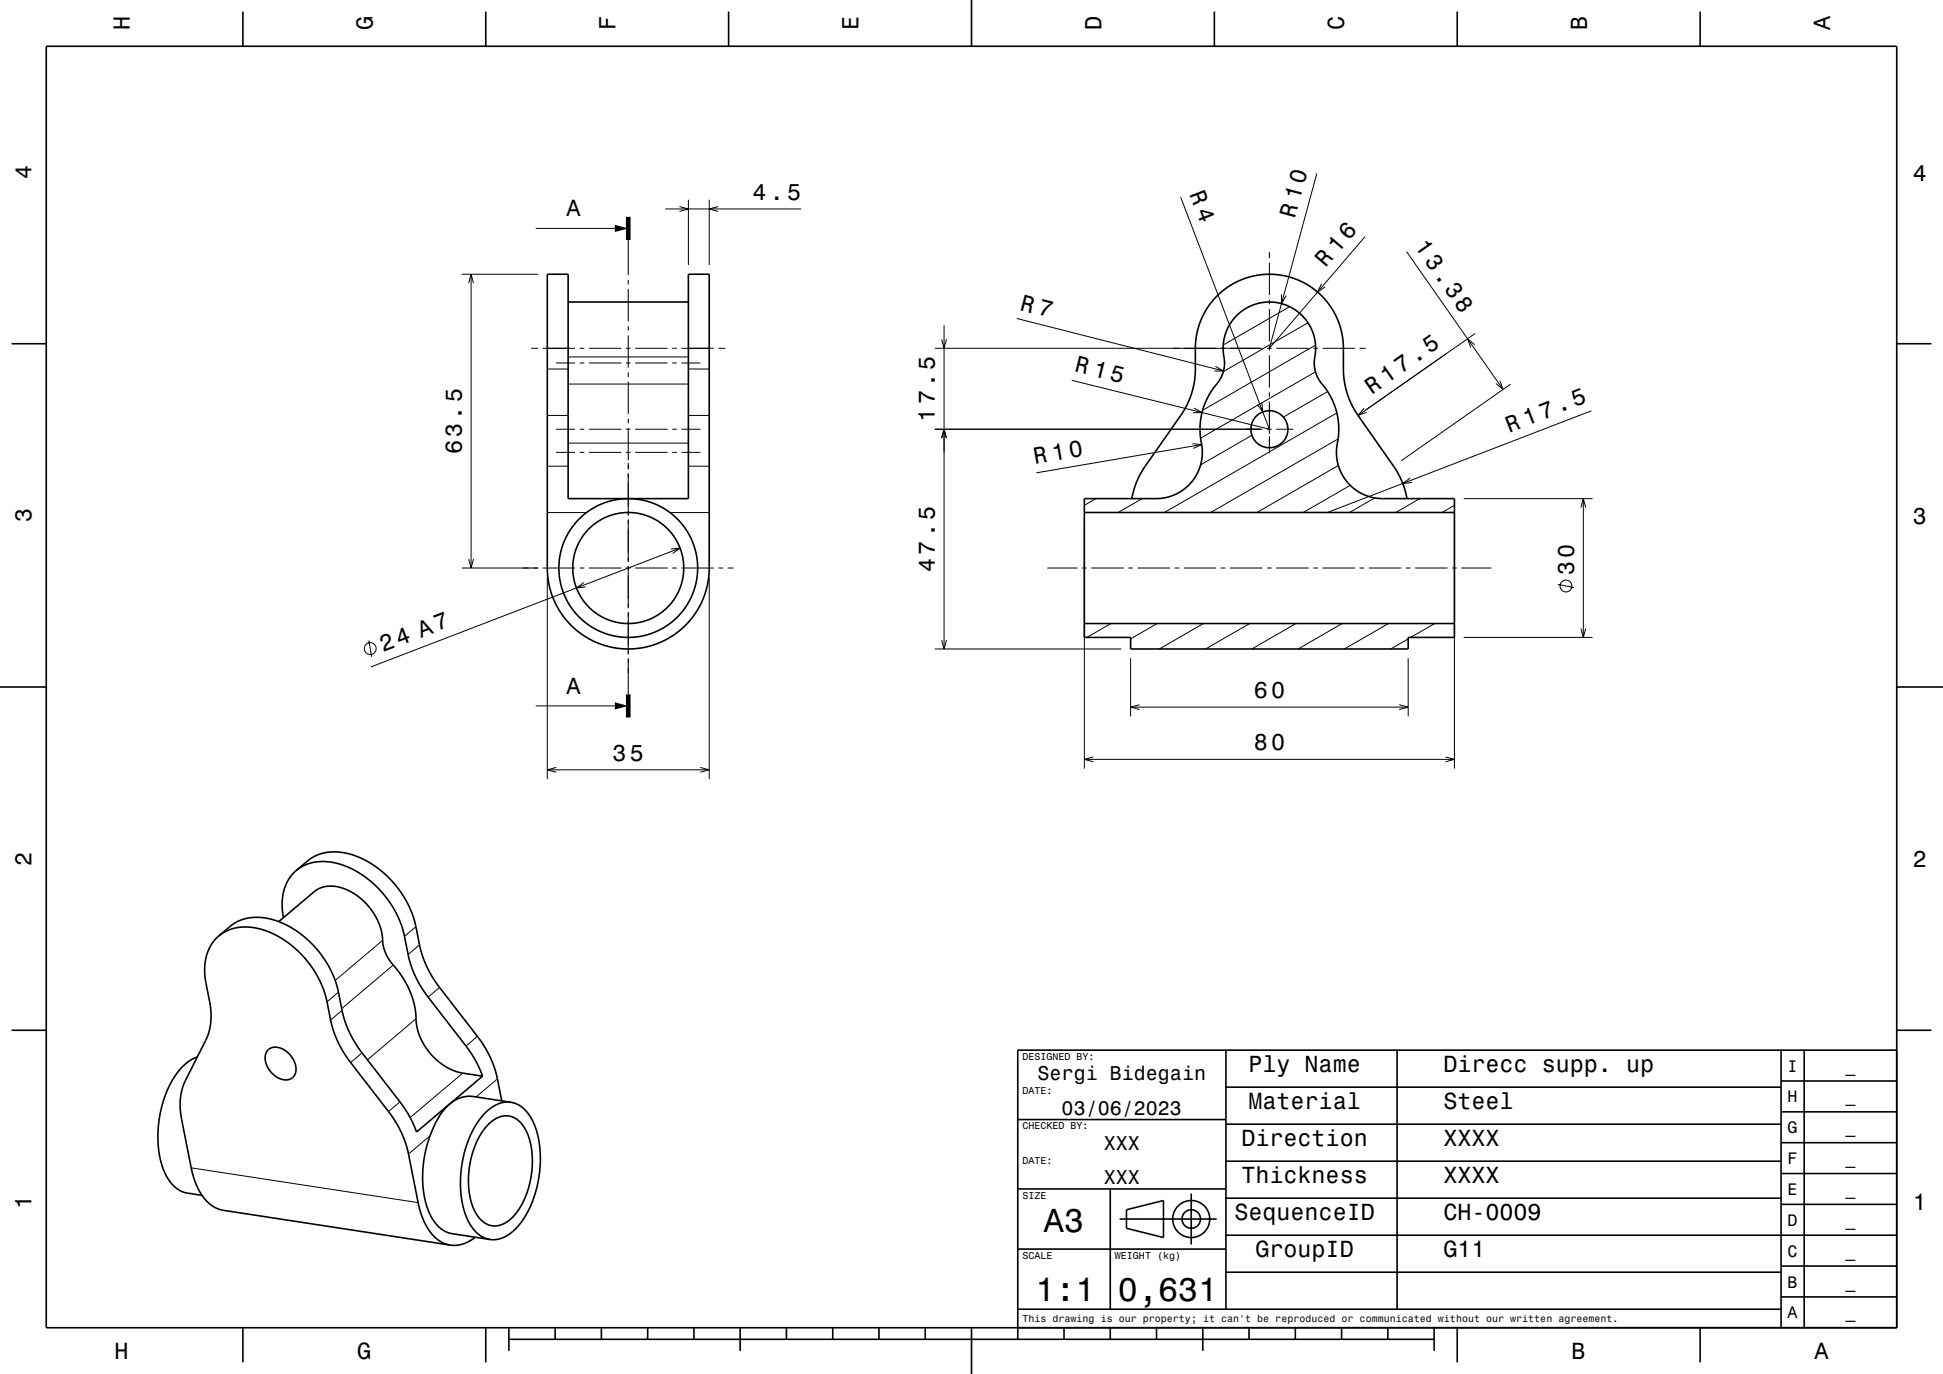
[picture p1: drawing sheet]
<svg xmlns="http://www.w3.org/2000/svg" width="420mm" height="297mm" viewBox="0 0 420 297" stroke-linecap="round" stroke-linejoin="round" font-family="sans-serif">
<g fill="none" stroke="#000" stroke-width=".22">
<path d="M284.6 37.5l-10.2 37.8 20.7-24.2M99.8 59.3h16.5M101.8 59.3v63.5M115.8 49.4h17.1M135.8 51.9v7.6M143.8 45.2h29.4M146.9 44.7l1.9 .5-1.9 .5M148.8 43.2v14.1M153.3 43.2v14.1M155.2 44.7l-1.9 .5 1.9 .5M255.2 42.6l19.2 50.2-42.7-10.6M274.4 54.5v1.3"/>
<path d="M274.4 56.8v7M304.1 54.4l20.8 29.8M101.3 61.2l.5-1.9 .6 1.9M114.8 75.3h1.5M117.3 75.3h7M118.3 79.8h4.5M120.2 78.5h4.1M122.8 77.2h26M125.3 75.3h1M125.3 78.5h1M127.3 78.5h7M127.3 75.3h7"/>
<path d="M135.3 75.3h1M135.3 78.5h1M135.8 60.5v1M135.8 62.5v7M135.8 70.5v1M135.8 72.5v7M137.3 75.3h7M137.3 78.5h7M145.3 75.3h1M145.3 78.5h1M147.3 75.3h7M147.3 78.5h4.1"/>
<path d="M148.8 79.8h4.5M155.3 75.3h1.5M202.1 75.3h70.8M203.6 73.3l.5 2 .5-2M204.1 70.3v70M219.8 68.8l44.7 11.4M262.7 79.2l1.8 1h-2M273.9 75.3h1M274.4 64.8v1M274.4 66.8v7M274.4 74.8v1M274.4 76.8v7"/>
<path d="M275.9 75.3h7M277 63.6v2l1-1.7M278.8 66.3l-14.4 8.3M282.7 69.8l-18.3 10.5M283.9 75.3h1M284.4 74.6l-24.4 14.1M285.7 61.3l-.9 1.8 1.7-1.1M285.9 75.3h7M293.9 75.3h1.3M318.8 74.5l-1.6-1.3 .7 1.9M318.9 72.1l-25.3 17.7M118.3 89.8h4.5"/>
<path d="M120.2 92.8h4.1M120.2 97.8h4.1M122.8 95.8h26M122.8 83h26M125.3 92.8h1M125.3 97.8h1M127.3 92.8h7M127.3 97.8h7M135.3 92.8h1M135.3 97.8h1M135.8 80.5v1M135.8 82.5v7"/>
<path d="M135.8 90.5v1M135.8 92.5v7M137.3 92.8h7M137.3 97.8h7M145.3 92.8h1M145.3 97.8h1M147.3 92.8h4.1M147.3 97.8h4.1M148.8 89.8h4.5M202.1 92.8h70.8M203.6 94.7l.5-1.9 .5 1.9M257.8 95.9l2 .2-1.9 .8"/>
<path d="M258.1 88.2l1.7 1h-2M259.8 96.1l-35.8 6.1M270.6 94.1l-11.1 6.4M272.8 87.1l.2 1.9-1.2-1.6M273.9 92.8h1M274.4 84.8v1M274.4 86.8v7M274.4 94.3v3.7M275.9 92.8h3.7M284.4 80.4l-24.9 14.3M287 84.6l-9.6 5.6M289 89.3l-37.3 21.5"/>
<path d="M289.2 94.9l-27.5 15.9M294.8 88.3l-1.2 1.5 1.8-.7M324.2 82.3l.7 1.9-1.5-1.3M326.5 83l-23.6 16.6M344 88.8l-57.1 22M118.3 100.8h4.5M118.3 110.8h8.5M135.8 100v1.5M135.8 102.3v9.2M135.8 112.3v9.2M144.8 110.8h8.5M145 118.7l2-.2-1.6 1.2"/>
<path d="M147 118.5l-66.8 25.7M148.8 100.8h4.5M234.4 112.8v53.3M236.9 107.8l-2.5 1.4M246.9 107.8l-5.2 3M289.3 100.6l-17.6 10.2M291.9 104.9l-10.2 5.9M297.2 107.6l-5.5 3.2M304.8 103.3l-1.6 1.2 2-.2M306.9 107.8l-5.2 3M314.4 109.2l-2.7 1.6M314.4 112.8v53.3"/>
<path d="M316.4 107.8h27.9M341.7 109.7l.6-1.9 .5 1.9M342.3 107.8v30M79.7 138.4l.6 3.6M99.8 122.8h16.5M101.3 120.9l.5 1.9 .6-1.9M117.3 122.8h7M118.3 124.8v43.6M125.3 122.8h1M126.2 125.9l-1.6 1.2 2-.2M127.3 122.8h7M135.3 122.8h1"/>
<path d="M135.8 122.3v9.2M135.8 132.3v9.2M137.3 122.8h7M145.3 122.8h1M147.3 122.8h7M153.3 124.8v43.6M155.3 122.8h1M157.3 122.8h1.3M203.6 138.3l.5 2 .5-2M226.4 122.8h6.5M233.9 122.8h1M235.9 122.8h7"/>
<path d="M240.1 134.8l-5.2 3M243.9 122.8h1M245.9 122.8h7M250.1 134.8l-5.7 3.3M253.9 122.8h1M255.9 122.8h7M260.1 134.8l-9.5 5.5M263.9 122.8h1M265.9 122.8h7M270.1 134.8l-9.5 5.5M273.9 122.8h1M275.9 122.8h7"/>
<path d="M280.1 134.8l-9.5 5.5M283.9 122.8h1M285.9 122.8h7M290.1 134.8l-9.5 5.5M293.9 122.8h1M295.9 122.8h7M300.1 134.8l-9.5 5.5M303.9 122.8h1M304.4 138.1l-3.8 2.2M305.9 122.8h7M310.1 134.8l-5.2 3M313.9 122.8h1"/>
<path d="M315.9 122.8h6.5M316.4 137.8h27.9M336.8 126.3l3.5 .7M341.7 135.9l.6 1.9 .5-1.9M115.8 152.6h17.1M135.8 142.3v7.8M202.1 140.3h40.3M244.4 142.3v12.5M244.4 152.8h60M246.3 152.3l-1.9 .5 1.9 .6M302.5 152.3l1.9 .5-1.9 .6M304.4 142.3v12.5"/>
<path d="M118.3 166.4h35M120.2 165.9l-1.9 .5 1.9 .5M151.4 165.9l1.9 .5-1.9 .5M234.4 164.1h80M236.3 163.6l-1.9 .5 1.9 .6M312.5 163.6l1.9 .5-1.9 .6M73.2 214.5l-2.5 2.1M73.9 218.4l-2.4 2.1M82.7 203.3l-10.2 8.6M85 208.6l-11.1 9.4M89.9 200.3l-2.5 2.1M90.7 204.2l-2.5 2.1"/>
<path d="M95 213.4l-2.5 2.1M78.3 227.6l-2.5 2.1M86.4 238.2l-2.4 2.1M89.9 220.2l-10.5 8.9M100 232l-11.3 9.6M103.2 224l-2.5 2.1M107.5 233.2l-4.6 3.9M41.3 252.4l49.1 7.6M93 245.5l-4.7 3.9"/>
<circle cx="338.5" cy="126.7" r="1.28"/>
<circle cx="80" cy="140.2" r="1.28"/>
</g>
<g fill="none" stroke="#000" stroke-width=".35">
<path d="M10 10h400v277h-400zM52.5 2.5v7.5M105 2.5v7.5M157.5 2.5v7.5M210 0v10M262.5 2.5v7.5M315 2.5v7.5M367.5 2.5v7.5M118.3 59.3h4.5v48.5h26v-48.5h4.5v63.5l-.2 2.9-.6 2.5-1 2.3-1.2 2.1-1.6 2-1.8 1.7-2 1.5-2.3 1.1-2.3 .8-3.5 .6-3.5-.2-2.9-.7-3.2-1.4-2.8-2-2.5-2.5-1.7-2.8-1.3-3.5-.5-2.2-.1-2.2zM2.5 74.3h7.5M122.8 65.3h26M267.3 68.2a10 10 0 0 1 12.1-1.6 10 10 0 0 1 4.7 11.3 7.7 7.7 0 0 0 2.4 6l1.5 2.6 1 2.8 .4 3-.2 3a10 10 0 0 0 9.7 12.5h15.5v30h-10v2.5h-60v-2.5h-10v-30h15.7a10.1 10.1 0 0 0 9.4-13.2l-.1-2.7 .4-2.7 .9-2.6 1.4-2.4a8.5 8.5 0 0 0 2.6-5.5l-.1-1.5a10 10 0 0 1 2.7-9z"/>
<path d="M410 74.3h7.5M234.4 110.8h80M244.7 107.8l.8-3.1 1.3-2.7 8.8-12.8 1.6-3.1 .7-2.2 .4-2.2 .1-6.9 .2-2.3 .8-2.9 1.3-2.7 1.2-1.6 1.3-1.5 1.5-1.3 1.7-1.1 1.8-.9 2.1-.7 2-.4 2-.1 2.2 .1 1.7 .3 2.2 .7 1.8 .9 1.9 1.2 1.5 1.3 1.3 1.5 1.2 1.7 1.3 2.7 .7 2.6 .3 2.5 .1 6.7 .3 2.2 .7 2.2 .8 1.8 1 1.7 8.8 12.8 1.3 2.7 .7 2.9M234.4 134.8h80M0 148.5h10M410 148.5h10M60.3 199.2l7.6-6.4a7.1 7.1 0 0 1 8.1 0l2.5 1.9 2 2.3 1.5 2.8 .7 2.6a9.9 9.9 0 0 0 3.2 7.3l1.8 2.7 1.1 2.4 .9 3.1 .3 3.4 .4 1.7 1 2.4 1.4 2.1 2.1 2.1 2.7 1.6 2 .7 4.7 .7M64 188.2l2.9-2.4 1.6-1 2.5-.6h2.5l3.1 .7 3 1.4 2.7 1.9 2.4 2.2 2.3 2.9 1.8 3.5 .9 2.6 1.5 6.8 .8 2.2 1 2 1.7 2.7 9.1 11.7 1.9 3.1 1.5 4 1.3 6.1M64 188.2l1.7-1.1 2.3-.7 2.3-.2 2.4 .4 2.5 .8 2.7 1.4 2.1 1.6 2.2 2.1 2.3 2.9 1.8 3.5 1 2.8 1.4 6.4 .8 2.2 1 2.2 1.8 2.7 9.4 12.2 1.4 2.4 1.2 2.8M64 188.2l-1.6 1.8-1 2.4-.4 2.9 .3 3.1M47.3 202.3l-1.2 1.3-.9 1.4-.5 1.5-.4 1.9v3l1.3 7v2.1l-.3 1.9-.7 2.2-4.8 9.6-.6 1.8-.2 1.9 .1 3.4 2.4 12 1.1 3.1 1.4 2.4 1 1.1 .9 .8 1.2 .6 1.1 .3 49.1 7.5M47.3 202.3l2-1.2 2.3-.6 2.5-.1 2.7 .6 2.9 1.2 2.6 1.6 2.5 2.1 2.1 2.5 1.7 2.7 1.3 2.6 .7 2.4 1.2 5.9 .9 2.5 1 1.9 1.7 2.7 9.1 11.9 1.4 2.1 1.1 2.2 1.2 3.5 2.5 12.4 1.2 3.3 1.1 1.8 1.4 1.4 1.5 1 1.4 .4"/>
<path d="M47.3 202.3l2.8-2.3 1.5-.9 2.3-.7 2.5-.1 2.7 .5 2.9 1.2 2.6 1.6 2.6 2.2 1.5 1.7 1.4 1.8 1.9 3.4 1 2.9 1.4 6.8 .9 2.2 1.1 2.2 1.6 2.4 9.3 12.1 1.5 2.5 1.2 2.9 14.3-12.1M2.5 222.7h7.5M42.7 228.5l-1.9 .9-1.6 1.5-1.5 1.9-1.3 2.4-1 2.4-.7 2.8-.5 3-.1 3.2 .3 2.8 .6 2.4 .9 2.2 1 1.6 1.3 1.3 1.2 .7 4.3 .8M57.9 227a3.3 3.3 0 0 1 4.6 .8 3.8 3.8 0 0 1 .9 5 3.2 3.2 0 0 1-4.4-.6 4 4 0 0 1-1.2-5.1zM110.4 238.3l-8.1-1.3a7.3 7.3 0 0 0-7.2 4 25.7 25.7 0 0 0-3.2 8.3l-.5 4.4 .2 4.1 .9 3.6 .7 1.6 .8 1.2 1.3 1.4 1.7 .9 8.9 1.4M110.4 238.3h-1.5l-1.7 .6-1.7 1.1-1.6 1.7-1.5 2.3-1.2 2.5-.9 2.8-.5 2.7-.2 2.7v2.9l.4 3 .7 2.2 1 2 1.2 1.5 1.4 1.1 1.6 .5M110.4 238.3l1.7 .5 1.4 1.1 1.2 1.5 1 2.1 .7 2.7 .3 2.5 .1 2.7-.3 2.9-.6 3-1 2.9-1.1 2.3-1.4 2.1-1.7 1.7-1.5 1-1.6 .6h-1.7M265 235h120M265 227v56M302 227v56M385 233.7h25M385 227v60"/>
<path d="M390 227v60M410 222.7h7.5M410 227h-190v62.5M105.6 243l2-1.4a4.4 4.4 0 0 1 5.9 2.4l1 2.4 .5 3.2v3.4l-.5 2.9-1 3-1.4 2.6-1.6 1.9-1.9 1.2a4.5 4.5 0 0 1-5.8-2.5l-.9-2-.5-2.4-.1-3.1 .2-2.7 .6-2.6 .9-2.5 1.2-2.1zM220 257h45M220 242h45M240 257v26M257.5 258v11M265 259h120M265 251h120M265 243h120M385 253.7h25"/>
<path d="M385 247h25M385 240.3h25M102.7 267.4l-1.4 1-1.3 .5-1.4 .3-1.3-.1M220 270h45M242 263.5h21M243.5 261.5l8-2v8l-8-2zM265 275h120M265 267h145M385 273.7h25M385 260.3h25M52.5 287v7.5M105 287v7.5"/>
<path d="M110 289.5h200M110 287v5M120 287v2.5M130 287v2.5M140 287v2.5M150 287v2.5M160 287v5M170 287v2.5M180 287v2.5M190 287v2.5M200 287v2.5M210 287v10"/>
<path d="M220 283h165M230 287v2.5M240 287v2.5M250 287v2.5M260 287v5M270 287v2.5M280 287v2.5M290 287v2.5M300 287v2.5M310 287v5M315 287v7.5M367.5 287v7.5"/>
<path d="M385 280.3h25"/>
<circle cx="274.4" cy="92.8" r="4"/>
<circle cx="135.8" cy="122.8" r="12"/>
<circle cx="135.8" cy="122.8" r="15"/>
<circle cx="257.5" cy="263.5" r="2"/>
<circle cx="257.5" cy="263.5" r="4"/>
</g>
<path d="M135.8 46.9v5M135.8 150.1v5" fill="none" stroke="#000" stroke-width="1" stroke-linecap="butt"/>
<g fill="#000">
<path d="M132.9 48.6l2.9 .8-2.9 .8z" fill-rule="evenodd"/>
<path d="M132.9 151.8l2.9 .8-2.9 .8z" fill-rule="evenodd"/>
</g>
<g font-size="7.2">
<text x="225.7" y="266.3">A3</text>
<text x="223.8" y="281.3">1:1</text>
<text x="241.7" y="281.3">0,631</text>
</g>
<g font-size="5.1">
<text x="279.9" y="47.4" transform="rotate(-75 279.9 47.4)">R 10</text>
<text x="220.3" y="66.9" transform="rotate(14 220.3 66.9)">R 7</text>
<text x="223.7" y="100.2" transform="rotate(-10 223.7 100.2)">R 10</text>
</g>
<g font-size="5">
<text x="28.1" y="6.5" transform="rotate(-90 28.1 6.5)">H</text>
<text x="80.6" y="6.5" transform="rotate(-90 80.6 6.5)">G</text>
<text x="133.1" y="6.5" transform="rotate(-90 133.1 6.5)">F</text>
<text x="185.6" y="6.5" transform="rotate(-90 185.6 6.5)">E</text>
<text x="238.1" y="6.5" transform="rotate(-90 238.1 6.5)">D</text>
<text x="290.6" y="6.5" transform="rotate(-90 290.6 6.5)">C</text>
<text x="343.1" y="6.5" transform="rotate(-90 343.1 6.5)">B</text>
<text x="395.6" y="6.5" transform="rotate(-90 395.6 6.5)">A</text>
<text x="6.8" y="38.7" transform="rotate(-90 6.8 38.7)">4</text>
<text x="257.1" y="41.9" transform="rotate(69 257.1 41.9)">R 4</text>
<text x="413.5" y="39">4</text>
<text x="122.5" y="46.8">A</text>
<text x="162.7" y="43.2">4.5</text>
<text x="305.7" y="53.3" transform="rotate(55 305.7 53.3)">13.38</text>
<text x="286.5" y="58" transform="rotate(-49 286.5 58)">R 16</text>
<text x="232.2" y="80.3" transform="rotate(14 232.2 80.3)">R 15</text>
<text x="296.5" y="85.3" transform="rotate(-35 296.5 85.3)">R 17.5</text>
<text x="202.1" y="91.2" transform="rotate(-90 202.1 91.2)">17.5</text>
<text x="326.2" y="93.5" transform="rotate(-21 326.2 93.5)">R 17.5</text>
<text x="99.8" y="98.2" transform="rotate(-90 99.8 98.2)">63.5</text>
<text x="6.8" y="112.9" transform="rotate(-90 6.8 112.9)">3</text>
<text x="413.5" y="113.2">3</text>
<text x="202.1" y="123.7" transform="rotate(-90 202.1 123.7)">47.5</text>
<text x="340.3" y="124.4" transform="rotate(-90 340.3 124.4)">30</text>
<text x="82.8" y="141" transform="rotate(-21 82.8 141)">24 A7</text>
<text x="122.5" y="150">A</text>
<text x="271" y="150.8">60</text>
<text x="132.4" y="164.4">35</text>
<text x="271" y="162.1">80</text>
<text x="6.8" y="187.1" transform="rotate(-90 6.8 187.1)">2</text>
<text x="413.5" y="187.4">2</text>
<text x="269.9" y="231.8">Ply Name</text>
<text x="312" y="231.8">Direcc supp. up</text>
<text x="269.9" y="239.8">Material</text>
<text x="312" y="239.8">Steel</text>
<text x="268.3" y="247.8">Direction</text>
<text x="312" y="247.8">XXXX</text>
<text x="268.3" y="255.8">Thickness</text>
<text x="312" y="255.8">XXXX</text>
<text x="6.8" y="261.3" transform="rotate(-90 6.8 261.3)">1</text>
<text x="266.8" y="263.8">SequenceID</text>
<text x="312" y="263.8">CH-0009</text>
<text x="413.5" y="261.6">1</text>
<text x="271.4" y="271.8">GroupID</text>
<text x="312" y="271.8">G11</text>
<text x="24.7" y="293.8">H</text>
<text x="77.2" y="293.8">G</text>
<text x="339.7" y="293.8">B</text>
<text x="392.2" y="293.8">A</text>
</g>
<g font-size="4.3">
<text x="224.3" y="233.5">Sergi Bidegain</text>
<text x="229.5" y="241">03/06/2023</text>
<text x="238.6" y="248.5">XXX</text>
<text x="238.6" y="256">XXX</text>
</g>
<g font-size="3.6">
<text x="386.4" y="231.6">I</text>
<text x="398.9" y="231.6">_</text>
<text x="386.4" y="238.3">H</text>
<text x="398.9" y="238.3">_</text>
<text x="386.4" y="245">G</text>
<text x="398.9" y="245">_</text>
<text x="386.4" y="251.6">F</text>
<text x="398.9" y="251.6">_</text>
<text x="386.4" y="258.3">E</text>
<text x="398.9" y="258.3">_</text>
<text x="386.4" y="265">D</text>
<text x="398.9" y="265">_</text>
<text x="386.4" y="271.6">C</text>
<text x="398.9" y="271.6">_</text>
<text x="386.4" y="278.3">B</text>
<text x="398.9" y="278.3">_</text>
<text x="386.4" y="285">A</text>
<text x="398.9" y="285">_</text>
</g>
<g font-size="2.2">
<text x="221" y="229.1">DESIGNED BY:</text>
<text x="221" y="236.6">DATE:</text>
<text x="221" y="244.1">CHECKED BY:</text>
<text x="221" y="251.6">DATE:</text>
<text x="221" y="259.1">SIZE</text>
<text x="221" y="272.1">SCALE</text>
<text x="241" y="272.1">WEIGHT (kg)</text>
<text x="221" y="285.8">This drawing is our property; it can't be reproduced or communicated without our written agreement.</text>
</g>
</svg>
